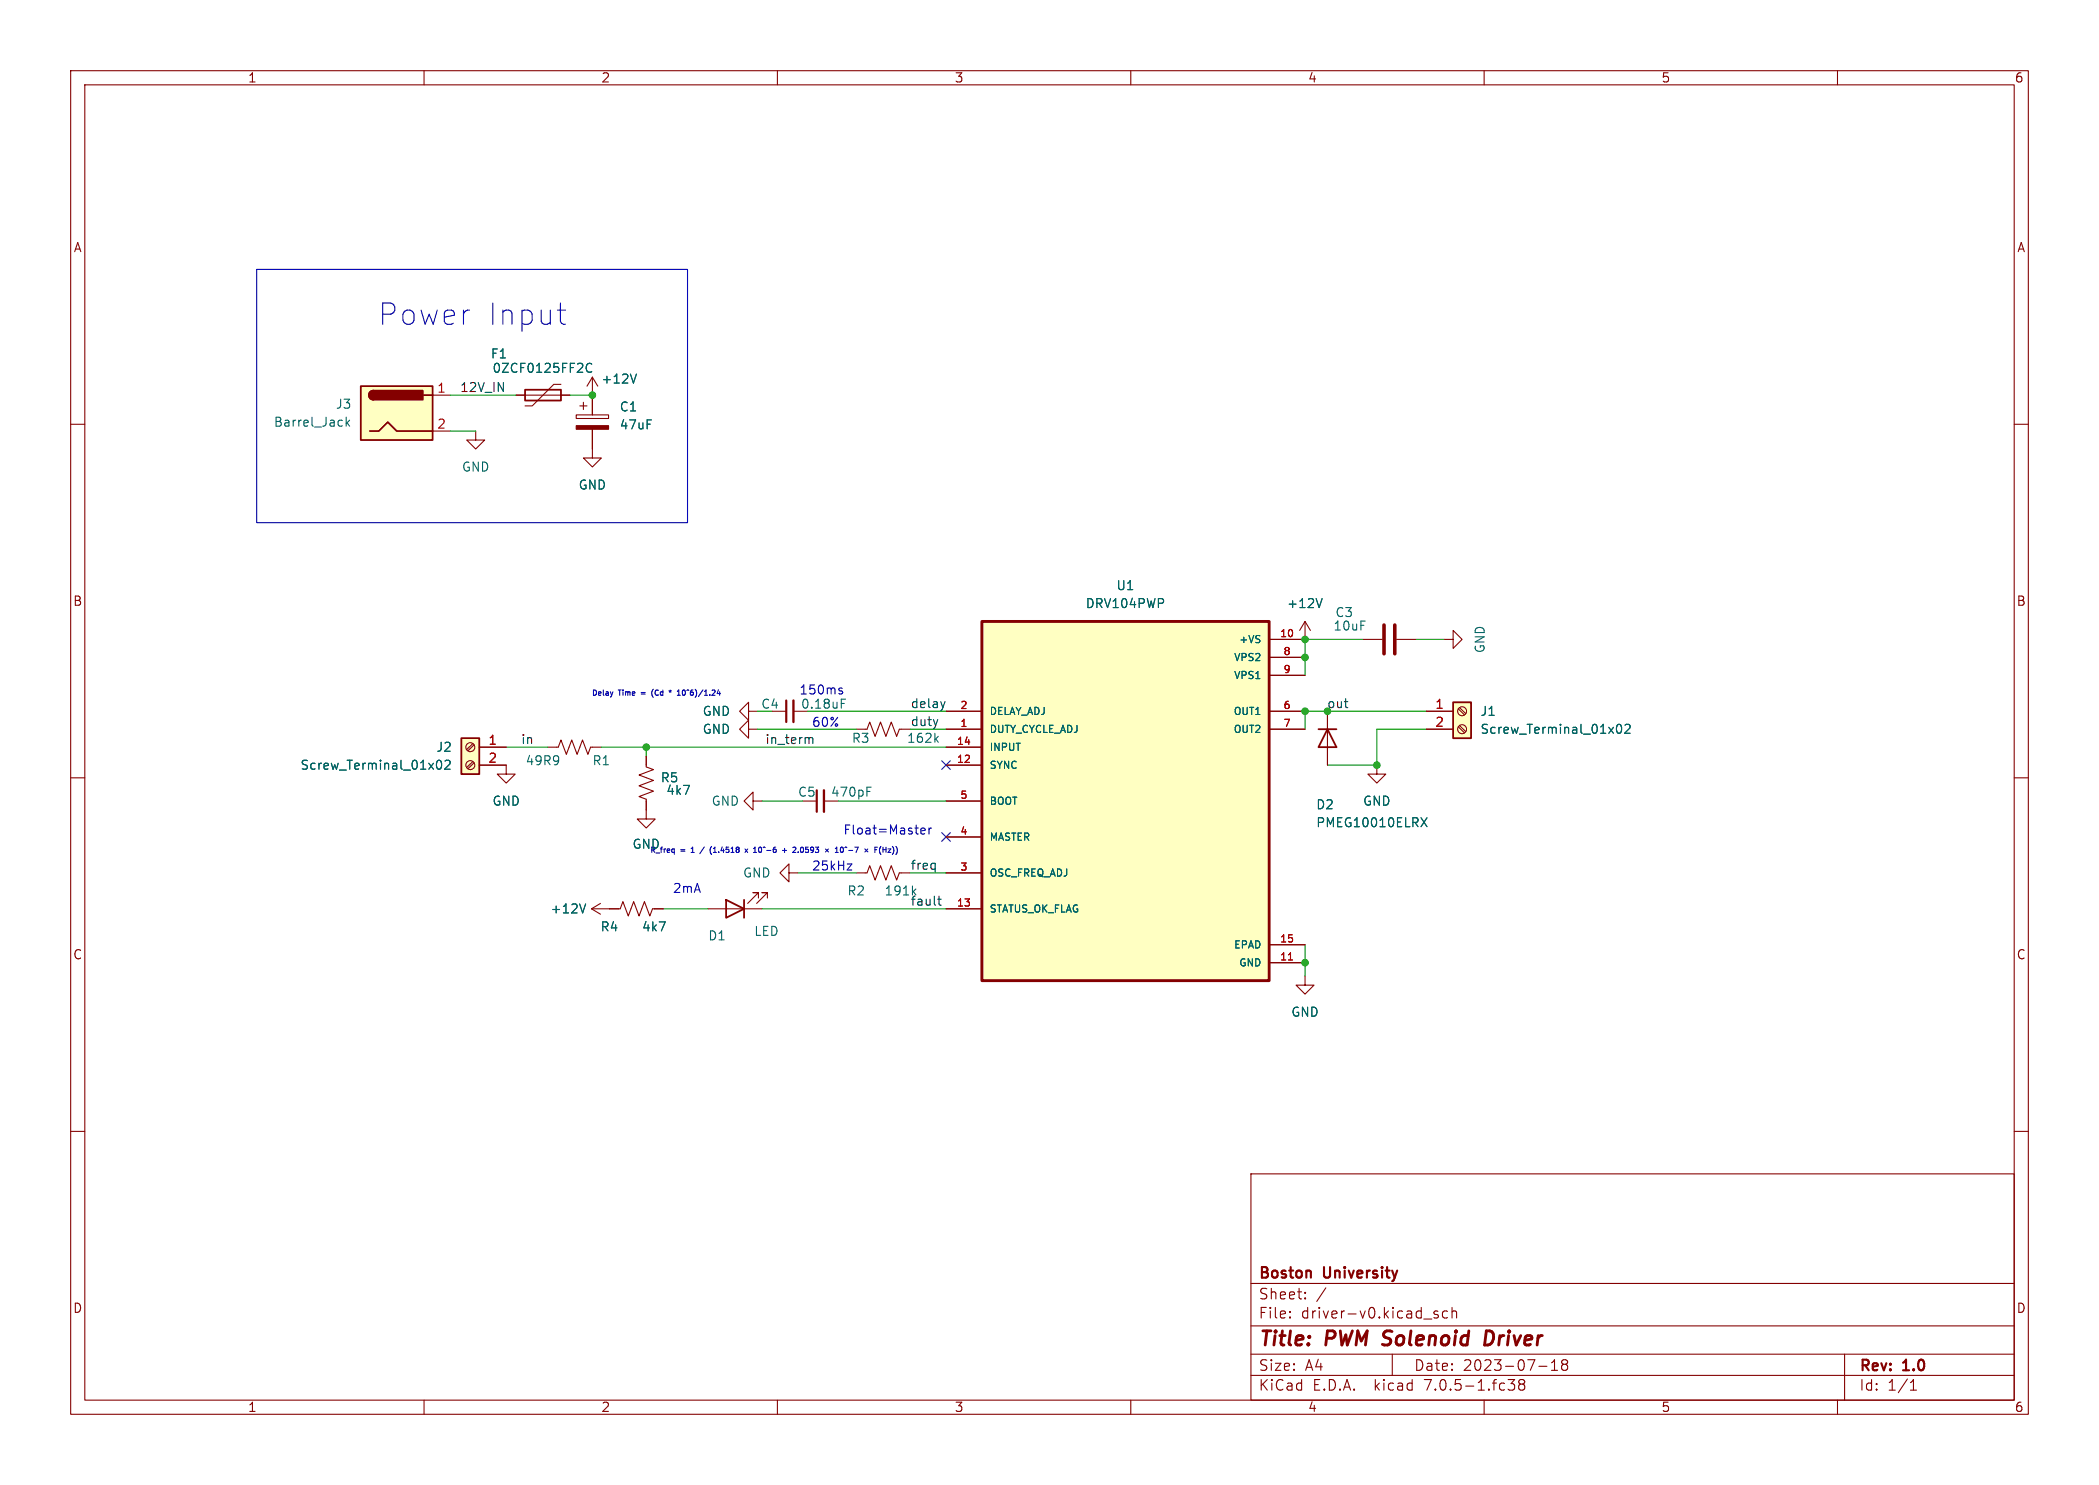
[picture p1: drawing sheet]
<svg xmlns="http://www.w3.org/2000/svg" width="297mm" height="210mm" viewBox="0 0 297 210" stroke-linecap="round" stroke-linejoin="round" font-family="sans-serif">
<g fill="none" stroke="#840000" stroke-width=".15">
<path d="M10 10h277v190h-277zM12 12h273v186h-273zM60 10v2M110 10v2M160 10v2M210 10v2M260 10v2M10 60h2M61.2 55.9h2.6M73 55.9h7.6M79.4 54.4h-1l-3.1 3h-1M81.5 58.7h4.6v.5h-4.6z"/>
<path d="M82 57.4h1.1M82.5 56.9v1M83.8 53.3l-.7 1.3M83.8 53.3v5.4M83.8 53.3l.8 1.3M285 60h2M61.2 61h2.6M67.3 61v1.2h1.3l-1.3 1.3-1.3-1.3h1.3M83.8 60.7v4.1h1.3l-1.3 1.2-1.3-1.2h1.3M179.6 93h5.1M179.6 95.5h5.1M184.7 87.9v2.5h-5.1"/>
<path d="M184.7 87.9l-.8 1.3M184.7 87.9l.7 1.3M192.8 90.4h2.8M197.6 90.4h2.8M204.3 90.4h1.3v-1.2l1.3 1.2-1.3 1.3v-1.3M10 110h2M66.9 107.7l-.9 .8M66.9 105.2l-.9 .8M67.1 107.9l-.9 .8M67.1 105.3l-.9 .9M67.8 108.2h3.8v1.3h1.3l-1.3 1.2-1.2-1.2h1.2M67.8 105.7h3.8"/>
<path d="M77.5 105.7h1.5l.4-1.1 .7 2.1 .8-2.1 .8 2.1 .7-2.1 .8 2.1 .4-1h1.5M91.4 106.9v1.6l1.1 .3-2.1 .8 2.1 .8-2.1 .7 2.1 .8-2.1 .7 1 .4v2.8h1.3l-1.3 1.3-1.2-1.3h1.2M105.9 103.1v-1.2l-1.3 1.2 1.3 1.3v-1.3h1.3M105.9 100.6v-1.3l-1.3 1.3 1.3 1.3v-1.3h1.3M106.6 113.3v-1.3l-1.3 1.3 1.3 1.3v-1.3h1.2M109.2 100.6h2.1M112.3 100.6h2M116.6 113.3h2M121.2 103.1h1.5l.4-1 .7 2 .8-2 .7 2 .8-2 .8 2 .4-1h1.5M133.9 103.1h5M133.9 108.2h5M133.9 105.7h5"/>
<path d="M133.9 100.6h5M133.9 118.4h5M133.9 113.3h5M179.6 103.1h5.1M179.6 100.6h5.1M187.8 100.6v7.6M194.8 108.2v1.3h1.3l-1.3 1.2-1.3-1.2h1.3M201.8 103.1h3.8M201.8 100.6h3.8M206.3 102.8l.9 .8M206.3 100.3l.9 .8M206.5 102.6l.9 .9"/>
<path d="M206.5 100.1l.9 .8M285 110h2M83.7 128.5h4.1l.3-1 .8 2 .8-2 .7 2 .8-2 .7 2 .4-1h1.6M83.7 128.5l1.3 .8M85 127.8l-1.3 .7M100.2 128.5h7.6M107.3 127v-.8h-.7h.7l-1.5 1.6M108.6 127v-.8h-.8h.8l-1.5 1.6M111.6 123.4v-1.2l-1.2 1.2 1.2 1.3v-1.3h1.3M121.2 123.4h1.5l.4-1 .7 2.1 .8-2.1 .7 2.1 .8-2.1 .8 2.1 .4-1.1h1.5M133.9 128.5h5M133.9 123.4h5"/>
<path d="M179.6 136.1h5.1M179.6 133.6h5.1M184.7 138v1.3h1.2l-1.2 1.3-1.3-1.3h1.3M10 160h2M285 160h2M177 166h108v32h-108zM60 198v2M110 198v2M160 198v2M177 194.5h108M177 191.5h108M177 187.5h108"/>
<path d="M177 181.5h108M182.5 186.3h.1l-.1 .1M182.5 186.3v.1M182.5 185.5v.1M182.5 185.5h.1l-.1 .1M184.7 183.6v.1M184.7 183.6h-.1l.1 .1M184.7 182.8v.1M184.7 182.8h-.1l.1 .1M187.6 182.1l-1.3 2M197 191.5v3M201.5 186.5h1.1"/>
<path d="M203.5 185.5l-.4-.1-.2 .2 .1 .2 .5 .2v.1v.2l-.2 .1-.4-.1M204.8 185.5l-.4-.1-.3 .3v.4l.1 .2 .2 .1 .4-.1M205.5 185.5a.37 .37 0 0 1 .6 .1v.8M205.5 184.9v1.5M210 198v2M213.4 195.1h.9l-.5 .6a.41 .41 0 0 1 .5 .3v.3l-.1 .2-.6 .1-.2-.1M215.2 195.7h-.2a.31 .31 0 0 1-.1-.4 .31 .31 0 0 1 .3-.2l.4 .1a.31 .31 0 0 1 .1 .3 .31 .31 0 0 1-.2 .2M215.2 195.7l-.3 .3v.3l.3 .3 .4-.1 .1-.2v-.4l-.2-.2M215.2 195.7h.3M217.7 193.2h1.2M219.5 193.8h.9M219.5 192.7l.5-.4v1.5"/>
<path d="M221.2 192.9l-.2 .3v.3l.2 .3 .5-.1 .1-.2-.1-.4-.2-.2M221.2 192.9h-.1a.31 .31 0 0 1-.1-.4 .31 .31 0 0 1 .2-.2l.5 .1a.31 .31 0 0 1 .1 .3 .31 .31 0 0 1-.3 .2M221.2 192.9h.3M260 198v2M261 191.5v6.5M270.3 196.6h.9M270.3 195.5l.4-.4v1.5"/>
<circle cx="66.5" cy="108.2" r=".63"/>
<circle cx="66.5" cy="105.7" r=".63"/>
<circle cx="206.9" cy="100.6" r=".63"/>
<circle cx="206.9" cy="103.1" r=".63"/>
</g>
<path d="M210.8 188.2h-.5l-.2 2h.4" fill="none" stroke="#840000" stroke-width=".4"/>
<g fill="#ffffc2" stroke="#ffffc2" stroke-width=".14">
<path d="M138.9 87.9h40.7v50.8h-40.7z"/>
<path d="M51.1 54.6h10.1v7.6h-10.1z"/>
<path d="M65.3 104.4h2.5v5.1h-2.5z"/>
<path d="M205.6 99.3h2.6v5.1h-2.6z"/>
</g>
<path d="M138.9 87.9h40.7v50.8h-40.7z" fill="none" stroke="#840000" stroke-width=".41"/>
<path d="M182.3 135.8h.6" fill="none" stroke="#a90000" stroke-width=".15"/>
<path d="M51.1 54.6h10.1v7.6h-10.1zM52.8 55.2a.64 .64 0 0 0-.6 .7 .64 .64 0 0 0 .6 .6M59.9 55.9h1.3M74.3 55.1h5.1v1.5h-5.1zM52.3 61h1.3l1.3-1.3 1.2 1.3h5.1M205.6 99.3h2.6v5.1h-2.6zM65.3 104.4h2.5v5.1h-2.5zM186.6 103.1h2.5M187.8 103.1l1.3 2.6h-2.5zM102.7 127.3l2.6 1.2-2.6 1.3zM105.3 127.3v2.5" fill="none" stroke="#840000" stroke-width=".25"/>
<g fill="none" stroke="#006464" stroke-width=".15">
<path d="M49 59v1.3M49.1 59.8l.4 .5M49.5 59.4l-.5 .5M82.9 52.1a.48 .48 0 0 0 .3 .5 .48 .48 0 0 0 .5-.1M83.7 51.5v-.1a.49 .49 0 0 0-.5 .1 .49 .49 0 0 0-.3 .4M90 52.9l-.4 1.3M119 99.5h.5M119 98.9h.6M187.1 84.7l-.4 1.2M61.9 107.6l.2-.1a.69 .69 0 0 1 .3 1.2l-.2 .1a.68 .68 0 0 1-.3-1.2zM63 107.6l.2-.1h.3l.1 .1 .1 .3-.1 .2-.7 .7h.8M122.7 111.3h.6"/>
<path d="M132.4 104.5l.4 .5M132.8 104.1l-.5 .5M201.1 115.6l.8 1.3M201.9 115.6l-.8 1.3M228.9 102.5l.1-.1a.69 .69 0 0 1 .3 1.2l-.2 .1a.68 .68 0 0 1-.3-1.1zM229.9 102.6l.2-.2h.3l.2 .2 .1 .2-.1 .2-.7 .7h.8M82.9 127.8l-.5 1.3M129.2 126.1l.4 .5M129.6 125.7l-.5 .5"/>
</g>
<path d="M112.3 99.1v3M116.6 111.8v3" fill="none" stroke="#840000" stroke-width=".33"/>
<path d="M111.3 99.1v3M115.6 111.8v3" fill="none" stroke="#840000" stroke-width=".3"/>
<g fill="#840000" stroke="#840000" stroke-width=".25">
<path d="M52.4 55.4l.4-.2v1.3a.64 .64 0 0 1-.6-.4 .64 .64 0 0 1 .2-.7z"/>
<path d="M52.8 55.2h7v1.3h-7z"/>
</g>
<path d="M81.5 60.2h4.6v.5h-4.6z" fill="#840000" stroke="#840000" stroke-width=".15"/>
<path d="M195.8 88.4v4.1M197.4 88.4v4.1" fill="none" stroke="#840000" stroke-width=".51"/>
<path d="M133.7 99.2l-.3 .9M114.5 104.4h.5v.8M132.7 127.2h.5M132.9 126.7v1.1v.2h.3" fill="none" stroke="#0f0f0f" stroke-width=".15"/>
<g fill="none" stroke="#0000c2" stroke-width=".15">
<path d="M36.3 38.1h61v35.8h-61zM78.9 43.9h1.1M79.3 45.4l.1 .3 .6 .2M86.7 97.8l-.2 .5M92.4 97.5a.88 .88 0 0 0 0 1.1M94.7 97.7l.1 .1M94.8 97.6v.2M94.8 97.8l-.1 .1M94.8 97.8l.1 .1M95 97.7l-.2 .1M95.8 98.3h.5M118.9 97.7l.3 .1v.2l-.1 .1h-.3"/>
<path d="M118.9 97.3l.3 .1M99.7 119.8l-.7 .9M100.7 119.7a.86 .86 0 0 0 0 1.1M107.4 119.9l.1-.1a.36 .36 0 0 1 .3 .4 .36 .36 0 0 1-.4 .3l-.1-.2zM108 119.9l.1-.1 .2 .1M109.8 119.8h-.3l-.1 .2v.4l.1 .2 .3-.1v-.4h-.3l-.1 .1M111 120v.6M113.5 119.8a.4 .4 0 0 0-.2 .4 .4 .4 0 0 0 .2 .4M119 119.9l.1-.1a.36 .36 0 0 1 .3 .4 .36 .36 0 0 1-.4 .3l-.1-.2zM119.5 119.9l.2-.1 .1 .1M120.9 119.8h.5l-.3 .8M124.2 119.8h-.4v.8"/>
<path d="M124.7 119.7a.86 .86 0 0 0 0 1.1M124.9 119.8v.8M125.4 119.8v.8M126.3 119.7a.86 .86 0 0 1 0 1.1M126.8 119.7a.86 .86 0 0 1 0 1.1M130.3 117.5l.6-.1-.1-.2-.3-.1-.2 .2 .1 .6h.4M131.4 117.1v.9M131.8 117.1l-.2 .1-.2 .1M95.3 120.1h.1M95.4 120.1v.7M95.4 120.5l-.1 .1M105.4 120.1l.4 .5"/>
<path d="M105.8 120.1l-.4 .5M108.5 120.3h.6M110.7 120.3h.6M118.2 120.6h.4M118.2 120l.2-.2v.8M119.9 122.2h.6l-.6 .8h.6M120.1 120.3h.6M122.4 120.1l.4 .4M122.8 120.1l-.4 .4M123.8 120.2h.2M124.9 120.2h.5M125.7 120.1h.3l-.3 .5h.3"/>
</g>
<g fill="none" stroke="#009600" stroke-width=".15">
<path d="M63.8 55.9h9.2M80.6 55.9h3.2M63.8 61h3.5M192.8 90.4h-8.1v5.1M200.4 90.4h3.9M71.6 105.7h5.9M85.1 105.7h48.8M91.4 105.7v1.2M107.2 103.1h14M107.8 113.3h5.7M114.3 100.6h19.6M118.6 113.3h15.3"/>
<path d="M128.8 103.1h5.1M201.8 103.1h-7v5.1h-7M201.8 100.6h-17.1v2.5M93.9 128.5h6.3M107.8 128.5h26.1M112.9 123.4h8.3M128.8 123.4h5.1M184.7 133.6v4.4"/>
</g>
<path d="M133.2 107.6l1.3 1.2M133.2 117.8l1.3 1.2M134.5 107.6l-1.3 1.2M134.5 117.8l-1.3 1.2" fill="none" stroke="#000084" stroke-width=".15"/>
<g fill="#009600" stroke="#009600" stroke-width=".15">
<circle cx="187.8" cy="100.6" r=".46"/>
<circle cx="184.7" cy="100.6" r=".46"/>
<circle cx="184.7" cy="93" r=".46"/>
<circle cx="184.7" cy="90.4" r=".46"/>
<circle cx="184.7" cy="136.1" r=".46"/>
<circle cx="194.8" cy="108.2" r=".46"/>
<circle cx="91.4" cy="105.7" r=".46"/>
<circle cx="83.8" cy="55.9" r=".46"/>
</g>
<g font-size="4.2" fill="#0000c2">
<text x="53.3" y="46.2">Power</text>
<text x="68.7" y="46.2">Input</text>
</g>
<g font-size="2.8" fill="#840000">
<text x="178" y="190.8">Title:</text>
<text x="187.5" y="190.8">PWM Solenoid</text>
<text x="211.1" y="190.8">Driver</text>
</g>
<g font-size="2.1" fill="#840000">
<text x="178" y="183.9">Sheet:</text>
<text x="178" y="181.1">Boston</text>
<text x="187.2" y="181.1">University</text>
<text x="178" y="186.6">File:</text>
<text x="184" y="186.6">driver-v0.kicad_sch</text>
<text x="178" y="196.8">KiCad</text>
<text x="178" y="194">Size:</text>
<text x="184.6" y="194">A4</text>
<text x="185.7" y="196.8">E.D.A.</text>
<text x="194.4" y="196.8">kicad</text>
<text x="200" y="194">Date:</text>
<text x="201.5" y="196.8">7.0.5-1.fc38</text>
<text x="206.9" y="194">2023-07-18</text>
<text x="263" y="194.2">Rev:</text>
<text x="263" y="196.8">Id:</text>
<text x="267" y="196.8">1/1</text>
<text x="269.2" y="194.2">1.0</text>
</g>
<g font-size="1.8" fill="#840000">
<text x="35" y="11.8">1</text>
<text x="85" y="11.8">2</text>
<text x="135" y="11.8">3</text>
<text x="185" y="11.8">4</text>
<text x="235" y="11.8">5</text>
<text x="285" y="11.8">6</text>
<text x="10.4" y="35.8">A</text>
<text x="285.4" y="35.8">A</text>
<text x="10.3" y="85.8">B</text>
<text x="285.3" y="85.8">B</text>
<text x="10.3" y="135.8">C</text>
<text x="285.3" y="135.8">C</text>
<text x="10.3" y="185.8">D</text>
<text x="285.3" y="185.8">D</text>
<text x="35" y="199.8">1</text>
<text x="85" y="199.8">2</text>
<text x="135" y="199.8">3</text>
<text x="185" y="199.8">4</text>
<text x="235" y="199.8">5</text>
<text x="285" y="199.8">6</text>
</g>
<g font-size="1.8" fill="#006464">
<text x="69.4" y="50.9">F1</text>
<text x="69.6" y="52.9">0ZCF0125FF2C</text>
<text x="47.5" y="58">J3</text>
<text x="85" y="54.4">+12V</text>
<text x="87.6" y="58.4">C1</text>
<text x="38.7" y="60.5">Barrel_Jack</text>
<text x="87.6" y="60.9">47uF</text>
<text x="65.3" y="66.9">GND</text>
<text x="81.8" y="69.4">GND</text>
<text x="157.9" y="83.6">U1</text>
<text x="153.6" y="86.2">DRV104PWP</text>
<text x="182.1" y="86.2">+12V</text>
<text x="188.6" y="89.3">10uF</text>
<text x="188.9" y="87.4">C3</text>
<text x="210.2" y="92.4" transform="rotate(-90 210.2 92.4)">GND</text>
<text x="99.4" y="101.4">GND</text>
<text x="113.3" y="100.4">0.18uF</text>
<text x="209.4" y="101.4">J1</text>
<text x="61.7" y="106.5">J2</text>
<text x="99.4" y="103.9">GND</text>
<text x="120.5" y="105.2">R3</text>
<text x="128.3" y="105.2">162k</text>
<text x="209.4" y="103.9">Screw_Terminal_01x02</text>
<text x="42.5" y="109">Screw_Terminal_01x02</text>
<text x="74.3" y="108.4">49R9</text>
<text x="83.8" y="108.4">R1</text>
<text x="93.4" y="110.8">R5</text>
<text x="94.2" y="112.6">4k7</text>
<text x="112.9" y="112.8">C5</text>
<text x="117.5" y="112.8">470pF</text>
<text x="69.6" y="114.1">GND</text>
<text x="100.6" y="114.1">GND</text>
<text x="186.2" y="114.6">D2</text>
<text x="186.2" y="117.2">PMEG10010ELRX</text>
<text x="192.8" y="114.1">GND</text>
<text x="89.4" y="120.2">GND</text>
<text x="105.1" y="124.3">GND</text>
<text x="77.8" y="129.3">+12V</text>
<text x="84.9" y="131.9">R4</text>
<text x="90.8" y="131.9">4k7</text>
<text x="119.9" y="126.8">R2</text>
<text x="125.1" y="126.8">191k</text>
<text x="100.2" y="133.2">D1</text>
<text x="106.7" y="132.5">LED</text>
<text x="182.7" y="144">GND</text>
</g>
<g font-size="1.8" fill="#a90000">
<text x="61.8" y="55.6">1</text>
<text x="61.8" y="60.7">2</text>
<text x="203" y="100.3">1</text>
<text x="69.1" y="105.4">1</text>
<text x="69.1" y="108">2</text>
<text x="203" y="102.9">2</text>
</g>
<g font-size="1.8" fill="#0f0f0f">
<text x="65" y="55.5">12V_IN</text>
<text x="128.8" y="100.2">delay</text>
<text x="187.7" y="100.2">out</text>
<text x="73.7" y="105.3">in</text>
<text x="108.2" y="105.3">in_term</text>
<text x="128.8" y="102.8">duty</text>
<text x="128.8" y="123.1">freq</text>
<text x="128.8" y="128.2">fault</text>
</g>
<text font-size="1.8" fill="#009600" x="107.7" y="100.4">C4</text>
<g font-size="1.8" fill="#0000c2">
<text x="113" y="98.3">150ms</text>
<text x="114.8" y="102.9">60%</text>
<text x="119.3" y="118.1">Float=Master</text>
<text x="114.8" y="123.2">25kHz</text>
<text x="95.1" y="126.4">2mA</text>
</g>
<g font-size="1.4" fill="#006464">
<text x="174.6" y="93.7">VPS2</text>
<text x="175.3" y="91.1">+VS</text>
<text x="140" y="101.3">DELAY_ADJ</text>
<text x="174.5" y="101.3">OUT1</text>
<text x="174.6" y="96.2">VPS1</text>
<text x="140" y="103.8">DUTY_CYCLE_ADJ</text>
<text x="140" y="106.4">INPUT</text>
<text x="174.5" y="103.8">OUT2</text>
<text x="140" y="108.9">SYNC</text>
<text x="140" y="114">BOOT</text>
<text x="140" y="119.1">MASTER</text>
<text x="140" y="124.1">OSC_FREQ_ADJ</text>
<text x="140" y="129.2">STATUS_OK_FLAG</text>
<text x="174.6" y="134.3">EPAD</text>
<text x="175.3" y="136.8">GND</text>
</g>
<g font-size="1.4" fill="#a90000">
<text x="181.1" y="90.2">10</text>
<text x="181.5" y="92.7">8</text>
<text x="181.5" y="95.3">9</text>
<text x="135.8" y="100.3">2</text>
<text x="181.5" y="100.3">6</text>
<text x="135.3" y="108">12</text>
<text x="135.3" y="105.4">14</text>
<text x="135.8" y="102.9">1</text>
<text x="181.5" y="102.9">7</text>
<text x="135.8" y="113">5</text>
<text x="135.8" y="118.1">4</text>
<text x="135.8" y="123.2">3</text>
<text x="135.3" y="128.3">13</text>
<text x="181.1" y="135.9">11</text>
<text x="181.1" y="133.4">15</text>
</g>
<g font-size="1" fill="#0000c2">
<text x="83.7" y="98.4">Delay</text>
<text x="87.5" y="98.4">Time</text>
<text x="90.9" y="98.4">=</text>
<text x="92.6" y="98.4">(Cd</text>
<text x="95.4" y="98.4">*</text>
<text x="96.7" y="98.4">10^6)/1.24</text>
<text x="96.3" y="120.7">=</text>
<text x="98" y="120.7">1</text>
<text x="101.1" y="120.7">(1.4518</text>
<text x="106.4" y="120.7">x</text>
<text x="112.1" y="120.7">+</text>
<text x="113.8" y="120.7">2.0593</text>
</g>
<text font-size="1" fill="#006464" x="91.9" y="120.7">R_freq</text>
</svg>
